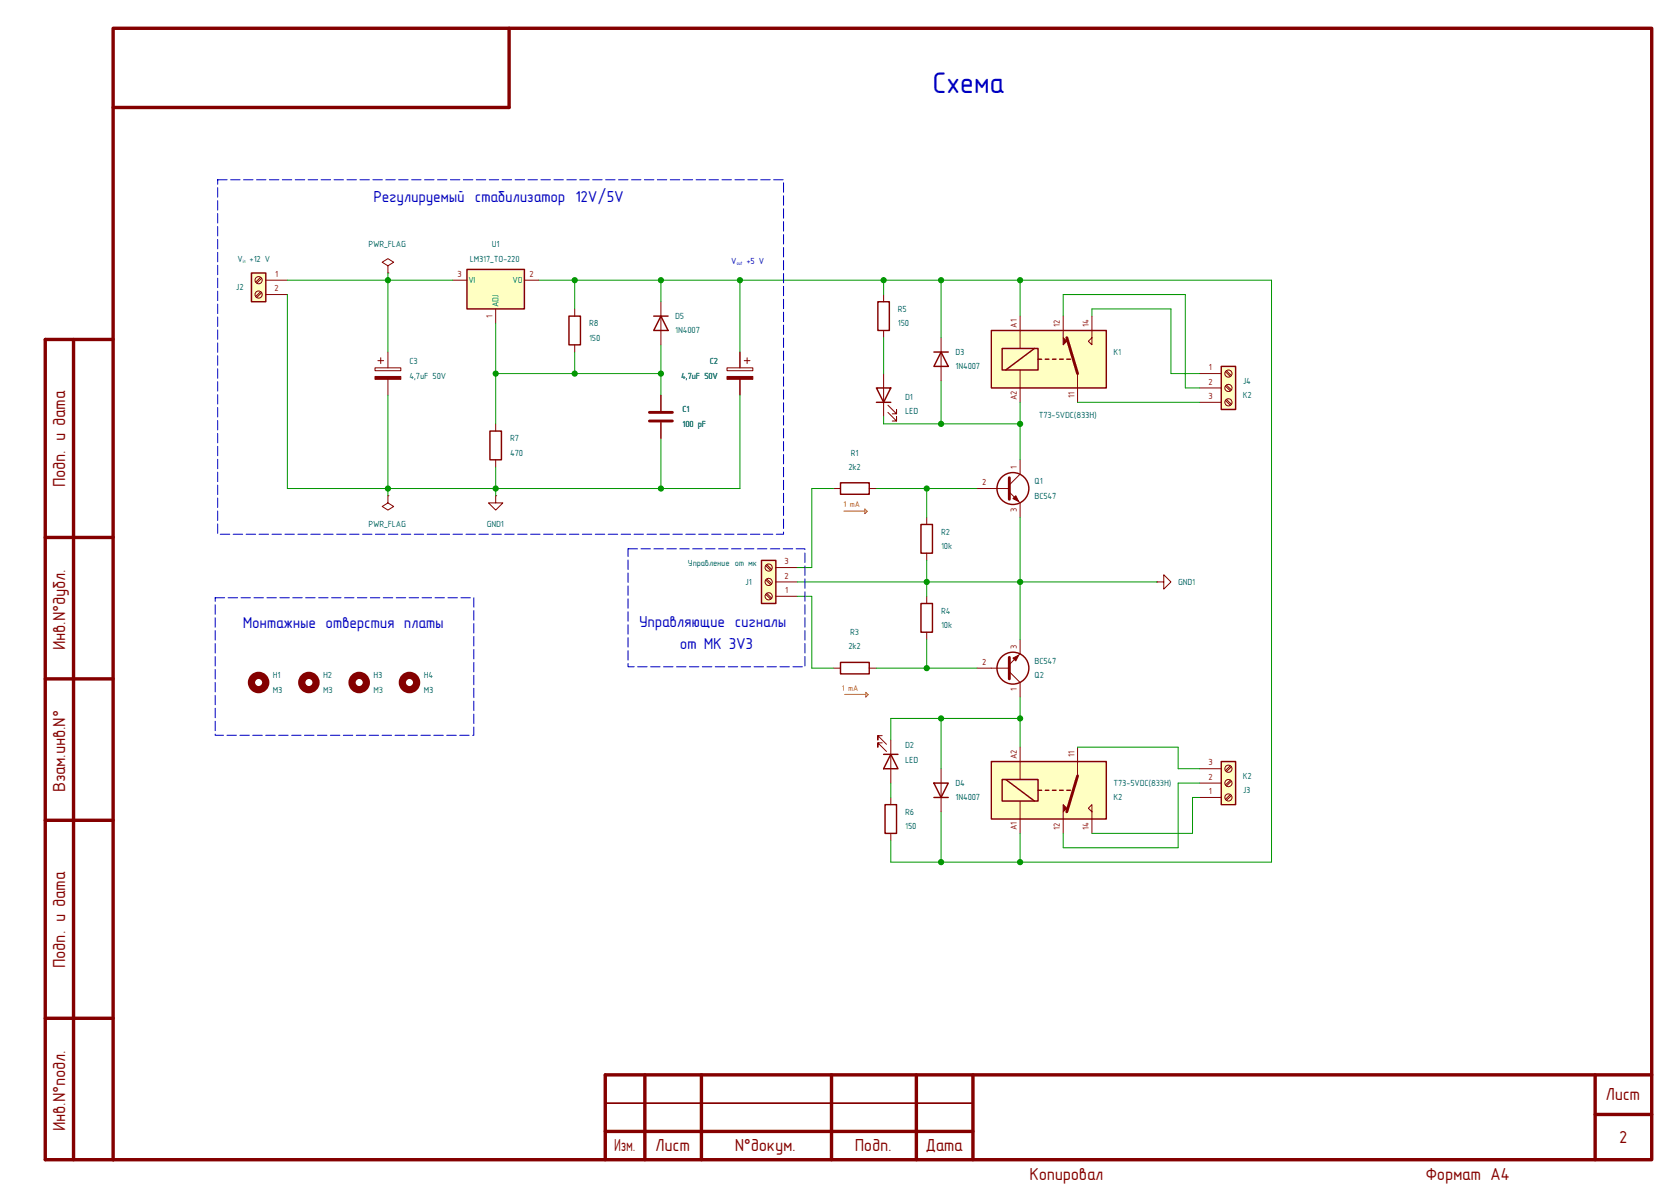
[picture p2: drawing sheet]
<svg xmlns="http://www.w3.org/2000/svg" width="297mm" height="210mm" viewBox="0 0 297 210" stroke-linecap="round" stroke-linejoin="round" font-family="sans-serif">
<g fill="none" stroke="#840000" stroke-width=".6">
<path d="M20 5h272v200h-272zM90 5v14h-70M13 60v145M20 60h-12v145h12M8 95h12M8 120h12M8 145h12M8 180h12M114 190v15M124 190v15M147 190v15M162 190v15"/>
<path d="M172 190v15M282 197h10M282 190v15M292 190h-185v15M107 200h65"/>
</g>
<path d="M107 195h65" fill="none" stroke="#840000" stroke-width=".3"/>
<g fill="none" stroke="#840000" stroke-width="1.3">
<circle cx="45.7" cy="120.6" r="1.27"/>
<circle cx="54.6" cy="120.6" r="1.27"/>
</g>
<g fill="none" stroke="#840000" stroke-width=".25">
<path d="M162.8 92.7h2v5.1h-2zM148.6 117.1h5.1v2h-5.1z"/>
<circle cx="179.1" cy="86.4" r="2.82"/>
<circle cx="179.1" cy="118.1" r="2.82"/>
</g>
<path d="M163.8 91.4v1.3M163.8 97.8v1.3M172.7 86.4h5.7M178.4 87l1.9 1.9v2.5M180.3 81.3v2.5l-1.9 1.9M147.3 118.1h1.3M153.7 118.1h1.2M172.7 118.1h5.7M178.4 118.7l1.9 2v2.5M180.3 113v2.6l-1.9 1.9" fill="none" stroke="#840000" stroke-width=".18"/>
<path d="M178.4 84.5v3.8M178.4 116.2v3.8" fill="none" stroke="#840000" stroke-width=".51"/>
<g fill="#840000" stroke="#840000" stroke-width=".18">
<path d="M179.1 88.1l.5-.5 .5 1z"/>
<path d="M179.1 116.3l1-.5-.5 1z"/>
</g>
<path d="M175.3 58.4h20.3v10.2h-20.3z" fill="#ffffc2"/>
<path d="M180.3 55.9v5.7M188 55.9v3.8M193 59.7v1.3l-.6-.7zM193 55.9v3.8M180.3 65.4v5.7M190.5 66v5.1" fill="none" stroke="#840000" stroke-width=".18"/>
<path d="M175.3 58.4h20.3v10.2h-20.3zM177.2 61.6h6.3v3.8h-6.3zM182.9 61.6l-5.1 3.8M183.5 63.5h.6M184.8 63.5h.6M186.1 63.5h.6M187.3 63.5h.7M188.6 63.5h.6" fill="none" stroke="#840000" stroke-width=".25"/>
<path d="M188 59.7l.6 .6-.6 .7z" fill="#840000" stroke="#840000" stroke-width=".18"/>
<path d="M188.6 59.7l1.9 6.3" fill="none" stroke="#840000" stroke-width=".51"/>
<path d="M175.3 134.6h20.3v10.2h-20.3z" fill="#ffffc2"/>
<path d="M204.5 102.9h1.2v-1.3l1.3 1.3-1.3 1.2v-1.2M204.5 102.9h.1M166.4 135.9v7.6M180.3 132.1v5.7M190.5 132.1v5.1M180.3 141.6v5.7M188 143.5v3.8M192.4 142.9l.6-.7v1.3zM193 143.5v3.8" fill="none" stroke="#840000" stroke-width=".18"/>
<path d="M165.1 138.4h2.5l-1.2 2.6zM175.3 134.6h20.3v10.2h-20.3zM177.2 137.8h6.3v3.8h-6.3zM177.8 137.8l5.1 3.8M183.5 139.7h.6M184.8 139.7h.6M186.1 139.7h.6M187.3 139.7h.7M188.6 139.7h.6M165.1 141h2.5" fill="none" stroke="#840000" stroke-width=".25"/>
<path d="M188 142.2l.6 .7-.6 .6z" fill="#840000" stroke="#840000" stroke-width=".18"/>
<path d="M190.5 137.2l-1.9 6.3" fill="none" stroke="#840000" stroke-width=".51"/>
<path d="M215.9 64.8h2.5v7.6h-2.5z" fill="#ffffc2"/>
<path d="M115.6 55.9h2.5M116.8 55.9l1.3 2.5h-2.5zM215.9 64.8h2.5v7.6h-2.5zM156.2 133.4h2.5M157.5 133.4l1.2 2.5h-2.5zM156.5 142.2h2v5.1h-2z" fill="none" stroke="#840000" stroke-width=".25"/>
<g fill="none" stroke="#840000" stroke-width=".18">
<path d="M116.8 53.3v7.7M128.5 65h4.6v.5h-4.6zM130.8 62.2v2.8M130.8 67.1v2.8M131.6 63.8h1M132.1 63.2v1.1M212.1 66h3.8M212.1 68.6h3.8M212.1 71.1h3.8M216.6 65.7l.9 .8M216.6 68.2l.9 .9M216.6 70.8l.9 .8"/>
<path d="M216.8 65.5l.9 .9M216.8 68.1l.9 .8M216.8 70.6l.9 .9M156 130h-.8v.8v-.8l1.5 1.6M156 131.3h-.8v.8v-.8l1.5 1.5M157.5 130.8v7.6M157.5 141v1.2M157.5 147.3v1.3"/>
<circle cx="217.2" cy="71.1" r=".63"/>
<circle cx="217.2" cy="66" r=".63"/>
<circle cx="217.2" cy="68.6" r=".63"/>
</g>
<circle cx="63.5" cy="120.6" r="1.27" fill="none" stroke="#840000" stroke-width="1.3"/>
<path d="M128.5 66.5h4.6v.6h-4.6z" fill="#840000" stroke="#840000" stroke-width=".18"/>
<path d="M82.5 47.6h10.2v7h-10.2z" fill="#ffffc2"/>
<path d="M82.5 47.6h10.2v7h-10.2zM86.6 76.2h2v5.1h-2z" fill="none" stroke="#840000" stroke-width=".25"/>
<path d="M80 49.5h2.5M87.6 54.6v2.6M92.7 49.5h2.5M66.3 65h4.6v.5h-4.6zM66.8 63.8h1M67.3 63.2v1.1M68.6 62.2v2.8M68.6 67.1v2.8M87.6 74.9v1.3M87.6 81.3v1.3" fill="none" stroke="#840000" stroke-width=".18"/>
<path d="M66.3 66.5h4.6v.6h-4.6z" fill="#840000" stroke="#840000" stroke-width=".18"/>
<path d="M215.9 134.6h2.5v7.6h-2.5z" fill="#ffffc2"/>
<path d="M100.6 55.9h2v5.1h-2zM155.2 53.3h2v5.1h-2zM162.8 106.7h2v5.1h-2zM215.9 134.6h2.5v7.6h-2.5z" fill="none" stroke="#840000" stroke-width=".25"/>
<g fill="none" stroke="#840000" stroke-width=".18">
<path d="M68.6 47l1-.6-1-.7-1 .7 1 .6v1.3M68.6 48.3h.1M101.6 54.6v1.3M156.2 52.1v1.2M156.2 58.4v1.3M101.6 61v1.2M87.6 87.6v1.3h1.3l-1.3 1.3-1.2-1.3h1.2M87.6 87.6h.1M163.8 105.4v1.3M163.8 111.8v1.2M212.1 138.4h3.8M212.1 135.9h3.8"/>
<path d="M217.5 137.9l-.9 .9M217.5 135.4l-.9 .8M217.7 138.1l-.9 .8M217.7 135.6l-.9 .8M212.1 141h3.8M217.5 140.5l-.9 .8M217.7 140.6l-.9 .9"/>
<circle cx="217.2" cy="138.4" r=".63"/>
<circle cx="217.2" cy="135.9" r=".63"/>
<circle cx="217.2" cy="141" r=".63"/>
</g>
<circle cx="72.4" cy="120.6" r="1.27" fill="none" stroke="#840000" stroke-width="1.3"/>
<path d="M134.6 99.1h2.6v7.6h-2.6z" fill="#ffffc2"/>
<path d="M134.6 99.1h2.6v7.6h-2.6z" fill="none" stroke="#840000" stroke-width=".25"/>
<g fill="none" stroke="#840000" stroke-width=".18">
<path d="M135.4 100l.8 .8M135.6 99.8l.8 .9M135.4 105.1l.8 .8M135.4 102.5l.8 .9M135.6 104.9l.8 .8M135.6 102.4l.8 .8M137.2 105.4h3.8M137.2 102.9h3.8M137.2 100.3h3.8"/>
<circle cx="135.9" cy="105.4" r=".63"/>
<circle cx="135.9" cy="100.3" r=".63"/>
<circle cx="135.9" cy="102.9" r=".63"/>
</g>
<path d="M44.4 48.3h2.6v5h-2.6z" fill="#ffffc2"/>
<path d="M44.4 48.3h2.6v5h-2.6zM154.9 68.6h2.6l-1.3 2.5zM154.9 71.1h2.6M165.1 62.2h2.5M166.4 62.2l1.2 2.6h-2.5zM148.6 85.3h5.1v2.1h-5.1z" fill="none" stroke="#840000" stroke-width=".25"/>
<g fill="none" stroke="#840000" stroke-width=".18">
<path d="M46.1 49l-.9 .9M46.1 51.6l-.9 .8M46.3 49.2l-.9 .8M46.3 51.7l-.9 .9M47 49.5h3.8M47 52.1h3.8M166.4 59.7v7.6M116.8 69.9v2.7M116.8 74.7v2.8M130.8 62.2v2.8M130.8 67.1v2.8M156.2 66v7.7"/>
<path d="M157 72.9l1.5 1.5v-.7v.7h-.8M157 71.6l1.5 1.6v-.8v.8h-.8M68.6 87.6v1.3l1 .6-1 .7-1-.7 1-.6M68.6 87.6h.1M147.3 86.4h1.3M153.7 86.4h1.2"/>
<circle cx="45.7" cy="49.5" r=".63"/>
<circle cx="45.7" cy="52.1" r=".63"/>
</g>
<path d="M114.8 72.9h4.1M114.8 74.4h4.1" fill="none" stroke="#840000" stroke-width=".51"/>
<path d="M149.2 90.4h3.6M152.9 90l.4 .4-.4 .4zM149.3 122.8h3.7M153.1 122.4v.8M153.1 122.4l.4 .4-.4 .4" fill="none" stroke="#c60" stroke-width=".18"/>
<path d="M152.9 90.8h.1M153.1 123.2h.1" fill="none" stroke="#0000c2" stroke-width=".18"/>
<g fill="none" stroke="#009600" stroke-width=".18">
<path d="M50.8 52.1v34.3h80v-16.5M50.8 49.5h29.2M68.6 48.3v13.9M87.6 57.2v17.7M95.2 49.5h129.6v102.9h-67.3v-3.8M101.6 49.5v5.1M116.8 49.5v3.8M130.8 49.5v12.7M156.2 49.5v2.6M156.2 59.7v6.3M166.4 49.5v10.2M180.3 49.5v6.4"/>
<path d="M188 55.9v-3.8h21.5v16.5h2.6M193 55.9v-1.3h14v11.4h5.1M68.6 69.9v17.7M87.6 66h29.2M101.6 62.2v3.8M116.8 61v8.9M116.8 77.5v8.9M156.2 73.7v1.2h24.1M166.4 67.3v7.6M180.3 71.1v10.2M190.5 71.1h21.6M87.6 82.6v5"/>
<path d="M147.3 86.4h-3.8v13.9h-2.5M154.9 86.4h17.8M163.8 86.4v5M163.8 99.1v6.3M180.3 91.4v21.6M141 102.9h63.5M141 105.4h2.5v12.7h3.8M154.9 118.1h17.8M163.8 113v5.1M157.5 138.4v2.6M166.4 127v8.9M180.3 127h-22.8v3.8"/>
<path d="M180.3 123.2v8.9M190.5 132.1h17.8v3.8h3.8M212.1 138.4h-3.8v11.5h-20.3v-2.6M166.4 143.5v8.9M180.3 147.3v5.1M212.1 141h-1.3v6.3h-17.8"/>
</g>
<path d="M38.5 31.8h100v62.6h-100zM111 97h31.3v20.9h-31.3zM38 105.7h45.8v24.3h-45.8z" fill="none" stroke="#0000c2" stroke-width=".18" stroke-dasharray="1.7 .6"/>
<g fill="#009600" stroke="#009600" stroke-width=".18">
<circle cx="166.4" cy="127" r=".46"/>
<circle cx="180.3" cy="152.4" r=".46"/>
<circle cx="166.4" cy="152.4" r=".46"/>
<circle cx="180.3" cy="127" r=".46"/>
<circle cx="180.3" cy="102.9" r=".46"/>
<circle cx="163.8" cy="118.1" r=".46"/>
<circle cx="68.6" cy="86.4" r=".46"/>
<circle cx="68.6" cy="49.5" r=".46"/>
<circle cx="87.6" cy="86.4" r=".46"/>
<circle cx="116.8" cy="66" r=".46"/>
<circle cx="116.8" cy="86.4" r=".46"/>
<circle cx="116.8" cy="49.5" r=".46"/>
<circle cx="101.6" cy="49.5" r=".46"/>
<circle cx="130.8" cy="49.5" r=".46"/>
<circle cx="87.6" cy="66" r=".46"/>
<circle cx="101.6" cy="66" r=".46"/>
<circle cx="166.4" cy="49.5" r=".46"/>
<circle cx="180.3" cy="49.5" r=".46"/>
<circle cx="156.2" cy="49.5" r=".46"/>
<circle cx="163.8" cy="86.4" r=".46"/>
<circle cx="180.3" cy="74.9" r=".46"/>
<circle cx="163.8" cy="102.9" r=".46"/>
<circle cx="166.4" cy="74.9" r=".46"/>
</g>
<text font-size="5.9" fill="#0000c2" x="164.8" y="16.4">Схема</text>
<g font-size="3.5" fill="#840000">
<text x="11.5" y="86.1" transform="rotate(-90 11.5 86.1)">Подп. и дата</text>
<text x="11.5" y="114.9" transform="rotate(-90 11.5 114.9)">Инв.N°дубл.</text>
<text x="11.5" y="140" transform="rotate(-90 11.5 140)">Взам.инв.N°</text>
<text x="11.5" y="171.1" transform="rotate(-90 11.5 171.1)">Подп. и дата</text>
<text x="283.8" y="194.5">Лист</text>
<text x="11.5" y="199.9" transform="rotate(-90 11.5 199.9)">Инв.N°подл.</text>
<text x="108.6" y="203.5">Изм.</text>
<text x="115.8" y="203.5">Лист</text>
<text x="129.9" y="203.5">N°докум.</text>
<text x="151.1" y="203.5">Подп.</text>
<text x="163.6" y="203.5">Дата</text>
<text x="286.3" y="202">2</text>
<text x="182" y="208.5">Копировал</text>
<text x="252" y="208.5">Формат A4</text>
</g>
<g font-size="3.2" fill="#0000c2">
<text x="66" y="35.8">Регулируемый стабилизатор 12V/5V</text>
<text x="42.9" y="111">Монтажные отверстия платы</text>
<text x="113" y="110.8">Управляющие сигналы</text>
<text x="120.2" y="114.7">от МК 3V3</text>
</g>
<g font-size="1.8" fill="#006464">
<text x="42" y="46.2">V +12 V</text>
<text x="65.1" y="43.7">PWR_FLAG</text>
<text x="83.1" y="46.2">LM317_TO-220</text>
<text x="86.9" y="43.7">U1</text>
<text x="41.7" y="51.3">J2</text>
<text x="82.8" y="50">VI</text>
<text x="90.6" y="50">VO</text>
<text x="88.1" y="54.4" transform="rotate(-90 88.1 54.4)">ADJ</text>
<text x="104.1" y="57.7">R8</text>
<text x="119.4" y="56.4">D5</text>
<text x="119.4" y="58.9">1N4007</text>
<text x="158.7" y="57.7">150</text>
<text x="158.7" y="55.1">R5</text>
<text x="72.4" y="64.4">C3</text>
<text x="104.1" y="60.2">150</text>
<text x="125.5" y="64.4">C2</text>
<text x="168.9" y="62.7">D3</text>
<text x="168.9" y="65.3">1N4007</text>
<text x="196.8" y="62.7">K1</text>
<text x="72.4" y="66.9">4,7uF 50V</text>
<text x="120.4" y="66.9">4,7uF 50V</text>
<text x="160" y="70.7">D1</text>
<text x="219.7" y="67.8">J4</text>
<text x="219.7" y="70.4">K2</text>
<text x="90.2" y="78">R7</text>
<text x="120.6" y="72.9">C1</text>
<text x="120.6" y="75.4">100 pF</text>
<text x="160" y="73.2">LED</text>
<text x="183.6" y="73.9">T73-5VDC(833H)</text>
<text x="90.2" y="80.5">470</text>
<text x="150" y="83.1">2k2</text>
<text x="150.4" y="80.5">R1</text>
<text x="182.9" y="85.6">Q1</text>
<text x="182.9" y="88.1">BC547</text>
<text x="65.1" y="93.2">PWR_FLAG</text>
<text x="86.1" y="93.2">GND1</text>
<text x="166.4" y="94.5">R2</text>
<text x="121.6" y="100.1">Управление от мк</text>
<text x="166.4" y="97">10k</text>
<text x="131.7" y="103.4">J1</text>
<text x="208.3" y="103.4">GND1</text>
<text x="150.3" y="112.3">R3</text>
<text x="166.4" y="108.5">R4</text>
<text x="166.4" y="111">10k</text>
<text x="48.3" y="119.9">H1</text>
<text x="57.1" y="119.9">H2</text>
<text x="66" y="119.9">H3</text>
<text x="74.9" y="119.9">H4</text>
<text x="150" y="114.8">2k2</text>
<text x="182.9" y="119.9">Q2</text>
<text x="182.9" y="117.4">BC547</text>
<text x="48.3" y="122.4">M3</text>
<text x="57.1" y="122.4">M3</text>
<text x="66" y="122.4">M3</text>
<text x="74.9" y="122.4">M3</text>
<text x="160" y="134.8">LED</text>
<text x="160" y="132.3">D2</text>
<text x="219.7" y="137.7">K2</text>
<text x="168.9" y="138.9">D4</text>
<text x="168.9" y="141.5">1N4007</text>
<text x="196.8" y="138.9">T73-5VDC(833H)</text>
<text x="196.8" y="141.5">K2</text>
<text x="219.7" y="140.2">J3</text>
<text x="160" y="146.6">150</text>
<text x="160" y="144">R6</text>
</g>
<g font-size="1.8" fill="#0000c2">
<text x="129.3" y="46.8">V</text>
<text x="132" y="46.8">+5 V</text>
</g>
<g font-size="1.8" fill="#a90000">
<text x="48.5" y="51.5">2</text>
<text x="48.6" y="49">1</text>
<text x="80.9" y="49">3</text>
<text x="93.6" y="49">2</text>
<text x="87.1" y="56.1" transform="rotate(-90 87.1 56.1)">1</text>
<text x="179.8" y="57.9" transform="rotate(-90 179.8 57.9)">A1</text>
<text x="187.4" y="57.8" transform="rotate(-90 187.4 57.8)">12</text>
<text x="192.5" y="57.8" transform="rotate(-90 192.5 57.8)">14</text>
<text x="213.7" y="65.5">1</text>
<text x="179.8" y="70.7" transform="rotate(-90 179.8 70.7)">A2</text>
<text x="189.9" y="70.4" transform="rotate(-90 189.9 70.4)">11</text>
<text x="213.6" y="68">2</text>
<text x="213.6" y="70.5">3</text>
<text x="179.8" y="82.8" transform="rotate(-90 179.8 82.8)">1</text>
<text x="173.6" y="85.8">2</text>
<text x="179.8" y="90.5" transform="rotate(-90 179.8 90.5)">3</text>
<text x="138.7" y="99.8">3</text>
<text x="138.7" y="102.3">2</text>
<text x="138.8" y="104.8">1</text>
<text x="173.6" y="117.5">2</text>
<text x="179.8" y="114.7" transform="rotate(-90 179.8 114.7)">3</text>
<text x="179.8" y="122.2" transform="rotate(-90 179.8 122.2)">1</text>
<text x="179.8" y="134.2" transform="rotate(-90 179.8 134.2)">A2</text>
<text x="189.9" y="133.9" transform="rotate(-90 189.9 133.9)">11</text>
<text x="213.6" y="137.9">2</text>
<text x="213.6" y="135.3">3</text>
<text x="213.7" y="140.4">1</text>
<text x="179.8" y="146.8" transform="rotate(-90 179.8 146.8)">A1</text>
<text x="187.4" y="146.7" transform="rotate(-90 187.4 146.7)">12</text>
<text x="192.5" y="146.7" transform="rotate(-90 192.5 146.7)">14</text>
</g>
<g font-size="1.7" fill="#c60">
<text x="149.1" y="89.7">1 mA</text>
<text x="148.8" y="122.2">1 mA</text>
</g>
<text font-size="1.1" fill="#006464" x="42.9" y="46.4">in</text>
<text font-size="1.1" fill="#0000c2" x="130.3" y="46.9">out</text>
</svg>
